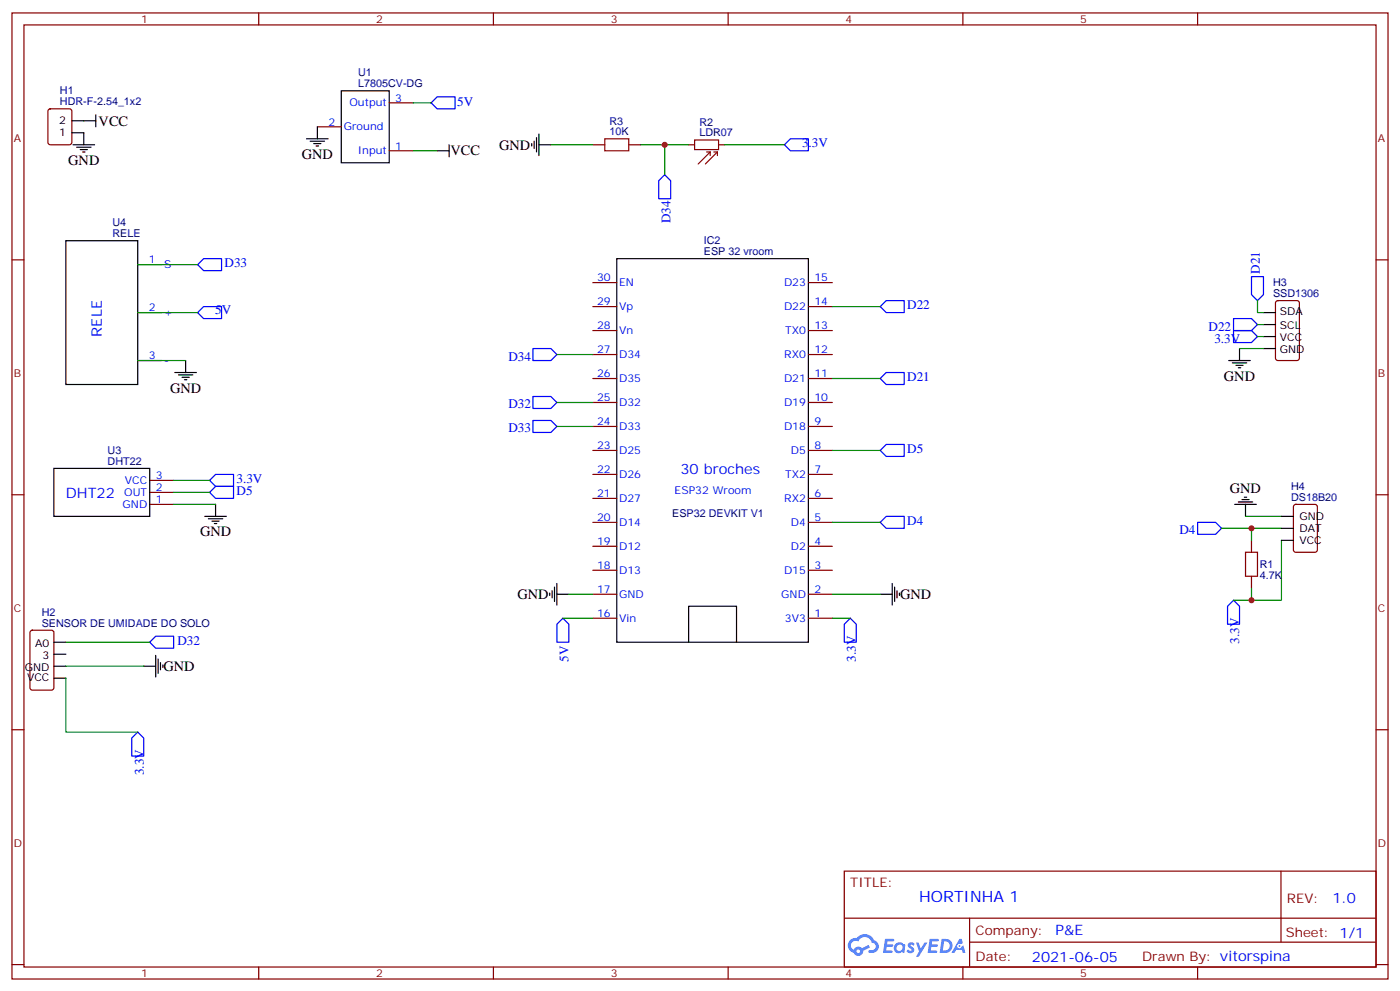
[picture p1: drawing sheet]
<svg xmlns="http://www.w3.org/2000/svg" width="412mm" height="292mm" viewBox="0 0 412 292" stroke-linecap="round" stroke-linejoin="round" font-family="sans-serif">
<g fill="none" stroke="#870000" stroke-width=".35">
<path d="M3.5 3.8h405.4v284.3h-405.4zM7.1 7.3h398.2v277.3h-398.2zM76.2 3.8v3.5M145.3 3.8v3.5M214.5 3.8v3.5M283.6 3.8v3.5M352.8 3.8v3.5M3.5 76.5h3.6M405.3 76.5h3.6M3.5 145.6h3.6M405.3 145.6h3.6M3.5 214.8h3.6"/>
<path d="M405.3 214.8h3.6M248.7 256.4h156.6v28.2h-156.6zM377.3 256.4v20.9M248.7 270.2h156.5M285.6 277.3h119.6M285.6 270.2v14.2M3.5 283.9h3.6M76.2 284.6v3.5M145.3 284.6v3.5M214.5 284.6v3.5M283.6 284.6v3.5M352.8 284.6v3.5"/>
<path d="M405.3 283.9h3.6"/>
</g>
<g fill="#5487ff">
<path d="M267.7 277.6a1.22 1.22 0 0 1 1.7 .2l-.4 .6a.47 .47 0 0 0-.3-.4 .47 .47 0 0 0-.5 .2l.1 .2a1.14 1.14 0 0 1 .8 1.8 1.14 1.14 0 0 1-1.9 0l-.2-.2 .5-.6 .7 .5a.29 .29 0 0 0 .3-.3 .29 .29 0 0 0-.2-.3 1.04 1.04 0 0 1-.6-1.7z"/>
<path d="M260.7 276.3h2.4l.3 .2-.2 .5-1.8 .1-.1 .8h1.5l.3 .4-.3 .4h-1.6l-.2 1.1h1.7l.2 .3-.2 .3-2.6 .1z"/>
<path d="M273.8 276.3h2.4l.3 .2-.1 .5-1.8 .1-.2 .8h1.6l.3 .4-.4 .4h-1.6l-.1 1.1h1.7l.2 .3-.2 .3-2.6 .1z"/>
<path d="M282.6 276.3h.7l.3 1.3-.6 .3a.69 .69 0 0 0-1 .3 .69 .69 0 0 0 .4 .9 .69 .69 0 0 0 .9-.6l.5-.2 .6 2.2h-.8l-.2-.9h-1.8l-.5 .9h-.8z"/>
<path d="M269.8 277.4h.8l.6 1.8 1.1-1.8h.9l-2.6 4.2h-.8l.9-1.5z"/>
<path d="M277.4 276.3l-.6 4.2h1.3a2.11 2.11 0 0 0 2.5-2.1 2.11 2.11 0 0 0-2.5-2.1zM278.1 277.1a1.39 1.39 0 0 1 1.7 1.4 1.39 1.39 0 0 1-1.8 1.3h-.3z"/>
<path d="M263.7 277.9a1.54 1.54 0 0 0-.1 2.2 1.54 1.54 0 0 0 2.2 .1l.6 .3 .3-2.3-.2-.3h-.4a1.49 1.49 0 0 0-2.4 0zM264 278.9a.94 .94 0 0 1 1.8 0 .94 .94 0 0 1-1.8 0z"/>
<path d="M250.4 276.7a2.18 2.18 0 0 0 1.1 3.7 1.44 1.44 0 0 0 1.6 .9 1.44 1.44 0 0 0 1.2-1.4l2-1.1-.5-.7-1.9 1a1.47 1.47 0 0 0-2.4 .4 1.39 1.39 0 0 1-.7-1.9 1.39 1.39 0 0 1 2-.5 2.12 2.12 0 0 1 2.2-1.3 2.12 2.12 0 0 1 1.9 1.7 1.14 1.14 0 0 1 1.1 1.4 1.14 1.14 0 0 1-1.7 .7 .43 .43 0 0 0-.5 .4 .43 .43 0 0 0 .4 .5 1.98 1.98 0 0 0 2.5-1.2 1.98 1.98 0 0 0-1.2-2.6 3.1 3.1 0 0 0-5.3-.6l-.9 .1zM252.3 280a.55 .55 0 0 1 1.1 0 .55 .55 0 0 1-1.1 0z"/>
<circle cx="282.6" cy="278.4" r=".26"/>
</g>
<g fill="none" stroke="#000" stroke-width=".35">
<path d="M21.2 39.1h3.5v3.5M21.2 35.6h7M28.2 33.8v3.5M93.5 37.3v3.6M100.5 26.7h14.2v21.2h-14.2zM158.7 39.4v6.4M21.5 42.6h6.4M22.6 43.3h4.2M23.6 44h2.2M24.3 44.7h.7M90.3 40.9h6.4M91.4 41.6h4.2"/>
<path d="M92.4 42.3h2.1M93.1 43h.7M128.8 44.4h3.5M132.3 42.6v3.5M156.6 42.3v.7M157.3 41.6v2.1M158 40.5v4.2M158.7 42.6h3.6M19.4 70.8h21.2v42.4h-21.2zM181.7 76.1h56.4v112.9h-56.4zM372.2 92h3.5M372.2 95.5h3.5"/>
<path d="M372.2 99.1h3.5M51.5 109.6h6.4M52.6 110.3h4.2M53.6 111.1h2.1M54.3 111.8h.7M54.7 106.1v3.5M361.9 106.1h6.4M363 106.8h4.2M364.1 107.5h2.1M364.8 108.2h.7M365.1 102.6v3.5M372.2 102.6h3.5"/>
<path d="M15.9 137.9h28.2v14.1h-28.2zM60.3 152h6.4M61.4 152.7h4.2M62.4 153.4h2.2M63.1 154.1h.8M63.5 148.4v3.6M363.7 148.4h6.4M364.8 147.7h4.2M365.8 147h2.1M366.5 146.3h.7M366.9 148.4v3.6M377.5 152h3.5"/>
<path d="M377.5 159h3.5M377.5 155.5h3.5M161.9 174.6v.7M162.6 173.8v2.2M163.3 172.8v4.2M164 174.9h3.6M164 171.7v6.4M259.3 174.9h3.5M262.8 171.7v6.4M263.5 172.8v4.2M264.2 173.8v2.2M264.9 174.6v.7"/>
<path d="M15.9 199.6h3.5M15.9 196.1h3.5M15.9 192.5h3.5M15.9 189h3.5M42.3 196.1h3.6M45.9 192.9v6.3M46.6 194v4.2M47.3 195v2.1M48 195.7v.7M202.8 189v-10.6h14.2v10.6"/>
</g>
<g fill="none" stroke="#870000" stroke-width=".35">
<path d="M14.3 32.2l.5-.2h5.7l.6 .5 .1 9.4-.5 .7h-5.9l-.6-.4-.1-9.5zM93.5 37.3h7M114.7 30.3h7M114.7 44.4h7M174.6 42.6h3.6M185.2 42.6h3.5M40.6 77.9h7M40.6 92h7M174.6 97.3h7.1M174.6 90.2h7.1M174.6 83.2h7.1M238.1 97.3h7.1"/>
<path d="M238.1 90.2h7.1M238.1 83.2h7.1M375.9 88.7l.5-.2h5.7l.6 .4 .1 16.5-.5 .7h-5.9l-.6-.4-.1-16.5zM40.6 106.1h7M174.6 118.5h7.1M174.6 111.4h7.1M174.6 104.4h7.1M238.1 118.5h7.1M238.1 111.4h7.1M238.1 104.4h7.1M174.6 139.6h7.1M174.6 132.6h7.1"/>
<path d="M174.6 125.5h7.1M238.1 139.6h7.1M238.1 132.6h7.1M238.1 125.5h7.1M44.1 141.4h7.1M44.1 144.9h7.1M44.1 148.4h7.1M174.6 153.7h7.1M174.6 146.7h7.1M238.1 153.7h7.1M238.1 146.7h7.1M368.7 159v3.6"/>
<path d="M381.2 148.7l.5-.3h5.6l.7 .5 .1 13-.5 .6-5.9 .1-.6-.5-.1-12.9zM174.6 174.9h7.1M174.6 167.9h7.1M174.6 160.8h7.1M238.1 174.9h7.1M238.1 167.9h7.1M238.1 160.8h7.1M368.7 169.6v3.5M9.1 185.7l.4-.2h5.7l.6 .4 .1 16.5-.5 .7h-5.9l-.6-.4-.1-16.5zM174.6 182h7.1M238.1 182h7.1"/>
</g>
<g fill="none" stroke="#00f" stroke-width=".35">
<path d="M128.8 28.5h5.3v3.5h-5.3l-1.8-1.7zM195.8 51.4l1.8 1.8v5.3h-3.6v-5.3zM232.8 40.9h5.3v3.5h-5.3l-1.7-1.8zM58.2 77.9l1.8-1.8h5.3v3.6h-5.3zM58.2 92l1.8-1.8h5.3v3.6h-5.3zM259.3 90.2l1.8-1.7h5.2v3.5h-5.2zM363.4 97.3h5.3l1.7 1.8-1.7 1.7h-5.3zM363.4 93.8h5.3l1.7 1.7-1.7 1.8h-5.3zM368.7 81.4h3.5v5.3l-1.8 1.8-1.7-1.8zM157 102.6h5.3l1.7 1.8-1.7 1.7h-5.3zM157 116.7h5.3l1.7 1.8-1.7 1.7h-5.3zM259.3 111.4l1.8-1.8h5.2v3.6h-5.2z"/>
<path d="M157 123.8h5.3l1.7 1.7-1.7 1.8h-5.3zM259.3 132.6l1.8-1.8h5.2v3.5h-5.2zM61.7 141.4l1.8-1.8h5.3v3.6h-5.3zM61.7 144.9l1.8-1.7h5.3v3.5h-5.3zM259.3 153.7l1.8-1.7h5.2v3.5h-5.2zM352.8 153.7h5.3l1.7 1.8-1.7 1.8h-5.3zM361.6 178.4l1.8-1.7 1.7 1.7v5.3h-3.5zM45.9 187.3h5.3v3.5h-5.3l-1.8-1.8zM165.8 182l1.8 1.7v5.3h-3.6v-5.3zM250.5 182l1.7 1.7v5.3h-3.5v-5.3zM40.6 215.5l1.7 1.7v5.3h-3.5v-5.3z"/>
</g>
<g fill="none" stroke="#008700" stroke-width=".35">
<path d="M121.7 30.3h5.3M121.7 44.4h7.1M162.3 42.6h12.3M188.7 42.6h14.1M195.8 42.6v8.8M213.4 42.6h17.7M40.6 77.9h17.6M40.6 92h17.6M245.2 90.2h14.1M370.4 88.5v3.5h1.8M370.4 95.5h1.8M370.4 99.1h1.8"/>
<path d="M40.6 106.1h14.1M164 104.4h10.6M164 118.5h10.6M245.2 111.4h14.1M365.1 102.6h7.1M164 125.5h10.6M245.2 132.6h14.1M51.2 141.4h10.5M51.2 144.9h10.5M51.2 148.4h12.3M245.2 153.7h14.1M359.8 155.5h17.7"/>
<path d="M366.9 152h10.6M368.7 155.5v3.5M377.5 159v17.7h-14.1M167.6 174.9h7M245.2 174.9h14.1M368.7 173.1v3.6M19.4 199.6v15.9h21.2M19.4 196.1h22.9M19.4 189h24.7M165.8 182h8.8M245.2 182h5.3"/>
</g>
<path d="M178.2 40.9h7v3.5h-7zM366.9 162.6h3.5v7h-3.5z" fill="none" stroke="#a10000" stroke-width=".35"/>
<path d="M202.8 42.6h1.8M204.6 41.2h7.1v2.8h-7.1zM208.1 44.7h1.1M209.2 44.7l-3.5 3.6M209.2 44.7v1.1M210.3 44.7h1M211.3 44.7l-3.5 3.6M211.3 44.7v1.1M211.7 42.6h1.7" fill="none" stroke="#850000" stroke-width=".35"/>
<g fill="#c00">
<circle cx="368.7" cy="176.7" r=".88"/>
<circle cx="368.7" cy="155.5" r=".88"/>
<circle cx="195.8" cy="42.6" r=".88"/>
</g>
<text font-size="4.6" fill="#00f" x="270.8" y="265.4">HORTINHA 1</text>
<g font-size="4.2">
<text x="29.1" y="37.2">VCC</text>
<text x="88.9" y="46.9">GND</text>
<text x="132.7" y="45.8">VCC</text>
<text x="147" y="44">GND</text>
<text x="20.1" y="48.7">GND</text>
<text x="360.5" y="112.1">GND</text>
<text x="50.1" y="115.7">GND</text>
<text x="362.2" y="145.1">GND</text>
<text x="58.9" y="157.6">GND</text>
<text x="152.5" y="176.3">GND</text>
<text x="265.1" y="176.3">GND</text>
<text x="48.2" y="197.5">GND</text>
</g>
<g font-size="4.2" fill="#00f">
<text x="30" y="99.1" transform="rotate(-90 30 99.1)">RELE</text>
<text x="200.5" y="139.4">30 broches</text>
<text x="19.4" y="146.7">DHT22</text>
<text x="392.5" y="265.7">1.0</text>
<text x="310.9" y="275.2">P&amp;E</text>
<text x="304" y="283">2021-06-05</text>
</g>
<g font-size="3.9" fill="#00f">
<text x="134.7" y="31.1">5V</text>
<text x="236.3" y="43.2">3.3V</text>
<text x="197.6" y="65.7" transform="rotate(-90 197.6 65.7)">D34</text>
<text x="66.1" y="78.6">D33</text>
<text x="371.1" y="80.5" transform="rotate(-90 371.1 80.5)">D21</text>
<text x="63.4" y="92.6">5V</text>
<text x="267.2" y="90.9">D22</text>
<text x="356" y="97.3">D22</text>
<text x="357.7" y="100.9">3.3V</text>
<text x="149.8" y="106.1">D34</text>
<text x="267.2" y="112.1">D21</text>
<text x="149.8" y="120.2">D32</text>
<text x="149.8" y="127.3">D33</text>
<text x="267.2" y="133.3">D5</text>
<text x="69.7" y="142.1">3.3V</text>
<text x="69.7" y="145.6">D5</text>
<text x="267.2" y="154.4">D4</text>
<text x="347.4" y="157.3">D4</text>
<text x="52.3" y="189.7">D32</text>
<text x="365" y="189.4" transform="rotate(-90 365 189.4)">3.3V</text>
<text x="167.4" y="194.7" transform="rotate(-90 167.4 194.7)">5V</text>
<text x="252.1" y="194.7" transform="rotate(-90 252.1 194.7)">3.3V</text>
<text x="42.4" y="228.2" transform="rotate(-90 42.4 228.2)">3.3V</text>
</g>
<g font-size="3.9" fill="#800">
<text x="250.5" y="261">TITLE:</text>
<text x="379.1" y="265.7">REV:</text>
<text x="287.4" y="275.2">Company:</text>
<text x="378.7" y="275.8">Sheet: 1/1</text>
<text x="287.4" y="282.9">Date:</text>
<text x="336.4" y="282.9">Drawn By: vitorspina</text>
</g>
<g font-size="3.2" fill="#800">
<text x="41.6" y="6.8">1</text>
<text x="110.8" y="6.8">2</text>
<text x="179.9" y="6.8">3</text>
<text x="249.1" y="6.8">4</text>
<text x="318.2" y="6.8">5</text>
<text x="4.1" y="41.9">A</text>
<text x="405.9" y="41.9">A</text>
<text x="4.1" y="111.1">B</text>
<text x="405.9" y="111.1">B</text>
<text x="4.1" y="180.2">C</text>
<text x="405.9" y="180.2">C</text>
<text x="4.1" y="249.3">D</text>
<text x="405.9" y="249.3">D</text>
<text x="41.6" y="287.6">1</text>
<text x="110.8" y="287.6">2</text>
<text x="179.9" y="287.6">3</text>
<text x="249.1" y="287.6">4</text>
<text x="318.2" y="287.6">5</text>
</g>
<g font-size="3.2" fill="#000080">
<text x="105.5" y="22.3">U1</text>
<text x="17.6" y="27.8">H1</text>
<text x="105.5" y="25.6">L7805CV-DG</text>
<text x="17.6" y="31">HDR-F-2.54_1x2</text>
<text x="179.5" y="39.8">10K</text>
<text x="179.5" y="36.9">R3</text>
<text x="206" y="40.1">LDR07</text>
<text x="206" y="37.2">R2</text>
<text x="33.1" y="69.8">RELE</text>
<text x="33.1" y="66.5">U4</text>
<text x="207.3" y="71.8">IC2</text>
<text x="207.3" y="75.1">ESP 32 vroom</text>
<text x="375" y="87.4">SSD1306</text>
<text x="375" y="84.2">H3</text>
<text x="31.7" y="136.8">DHT22</text>
<text x="31.7" y="133.7">U3</text>
<text x="380.3" y="147.4">DS18B20</text>
<text x="380.3" y="144.2">H4</text>
<text x="198" y="152.2">ESP32 DEVKIT V1</text>
<text x="371.1" y="167.1">R1</text>
<text x="371.1" y="170.3">4.7K</text>
<text x="12.3" y="184.4">SENSOR DE UMIDADE DO SOLO</text>
<text x="12.3" y="181.3">H2</text>
</g>
<g font-size="3.2" fill="#00f">
<text x="116.4" y="29.9">3</text>
<text x="103" y="31.3">Output</text>
<text x="96.8" y="37">2</text>
<text x="101.2" y="38.4">Ground</text>
<text x="105.4" y="45.4">Input</text>
<text x="116.4" y="44">1</text>
<text x="43.8" y="77.5">1</text>
<text x="48.3" y="79">S</text>
<text x="175.9" y="82.8">30</text>
<text x="239.9" y="82.8">15</text>
<text x="175.9" y="89.9">29</text>
<text x="182.4" y="84.2">EN</text>
<text x="230.9" y="84.2">D23</text>
<text x="239.9" y="89.9">14</text>
<text x="43.8" y="91.7">2</text>
<text x="48.3" y="93.1">+</text>
<text x="182.4" y="91.3">Vp</text>
<text x="230.9" y="91.3">D22</text>
<text x="175.9" y="96.9">28</text>
<text x="182.4" y="98.4">Vn</text>
<text x="231.3" y="98.4">TX0</text>
<text x="239.9" y="96.9">13</text>
<text x="43.8" y="105.8">3</text>
<text x="48.3" y="107.2">-</text>
<text x="175.9" y="104">27</text>
<text x="182.4" y="105.4">D34</text>
<text x="231" y="105.4">RX0</text>
<text x="239.9" y="104">12</text>
<text x="175.9" y="111.1">26</text>
<text x="182.4" y="112.5">D35</text>
<text x="230.9" y="112.5">D21</text>
<text x="239.9" y="111.1">11</text>
<text x="175.9" y="118.1">25</text>
<text x="182.4" y="119.5">D32</text>
<text x="230.9" y="119.5">D19</text>
<text x="239.9" y="118.1">10</text>
<text x="175.9" y="125.2">24</text>
<text x="239.9" y="125.2">9</text>
<text x="182.4" y="126.6">D33</text>
<text x="230.9" y="126.6">D18</text>
<text x="175.9" y="132.2">23</text>
<text x="182.4" y="133.6">D25</text>
<text x="233" y="133.6">D5</text>
<text x="239.9" y="132.2">8</text>
<text x="36.8" y="142.5">VCC</text>
<text x="45.9" y="141">3</text>
<text x="175.9" y="139.3">22</text>
<text x="182.4" y="140.7">D26</text>
<text x="231.3" y="140.7">TX2</text>
<text x="239.9" y="139.3">7</text>
<text x="36.1" y="149.5">GND</text>
<text x="36.6" y="146">OUT</text>
<text x="45.9" y="144.6">2</text>
<text x="45.9" y="147.9">1</text>
<text x="175.9" y="146.3">21</text>
<text x="182.4" y="147.7">D27</text>
<text x="198.7" y="145.4">ESP32 Wroom</text>
<text x="231" y="147.7">RX2</text>
<text x="239.9" y="146.3">6</text>
<text x="175.9" y="153.4">20</text>
<text x="182.4" y="154.8">D14</text>
<text x="233" y="154.8">D4</text>
<text x="239.9" y="153.4">5</text>
<text x="175.9" y="160.4">19</text>
<text x="182.4" y="161.9">D12</text>
<text x="233" y="161.9">D2</text>
<text x="239.9" y="160.4">4</text>
<text x="175.9" y="167.5">18</text>
<text x="239.9" y="167.5">3</text>
<text x="182.4" y="168.9">D13</text>
<text x="230.9" y="168.9">D15</text>
<text x="175.9" y="174.6">17</text>
<text x="182.4" y="176">GND</text>
<text x="230.1" y="176">GND</text>
<text x="239.9" y="174.6">2</text>
<text x="175.9" y="181.6">16</text>
<text x="182.4" y="183">Vin</text>
<text x="231.2" y="183">3V3</text>
<text x="239.9" y="181.6">1</text>
</g>
<g font-size="3.2">
<text x="17.4" y="40.1">1</text>
<text x="17.4" y="36.6">2</text>
<text x="377" y="92.7">SDA</text>
<text x="377" y="96.9">SCL</text>
<text x="377" y="100.5">VCC</text>
<text x="377" y="104">GND</text>
<text x="382.8" y="153">GND</text>
<text x="382.8" y="160.1">VCC</text>
<text x="382.8" y="156.6">DAT</text>
<text x="10.4" y="190.4">A0</text>
<text x="7.3" y="197.5">GND</text>
<text x="12.6" y="194">3</text>
<text x="8" y="200.3">VCC</text>
</g>
</svg>
